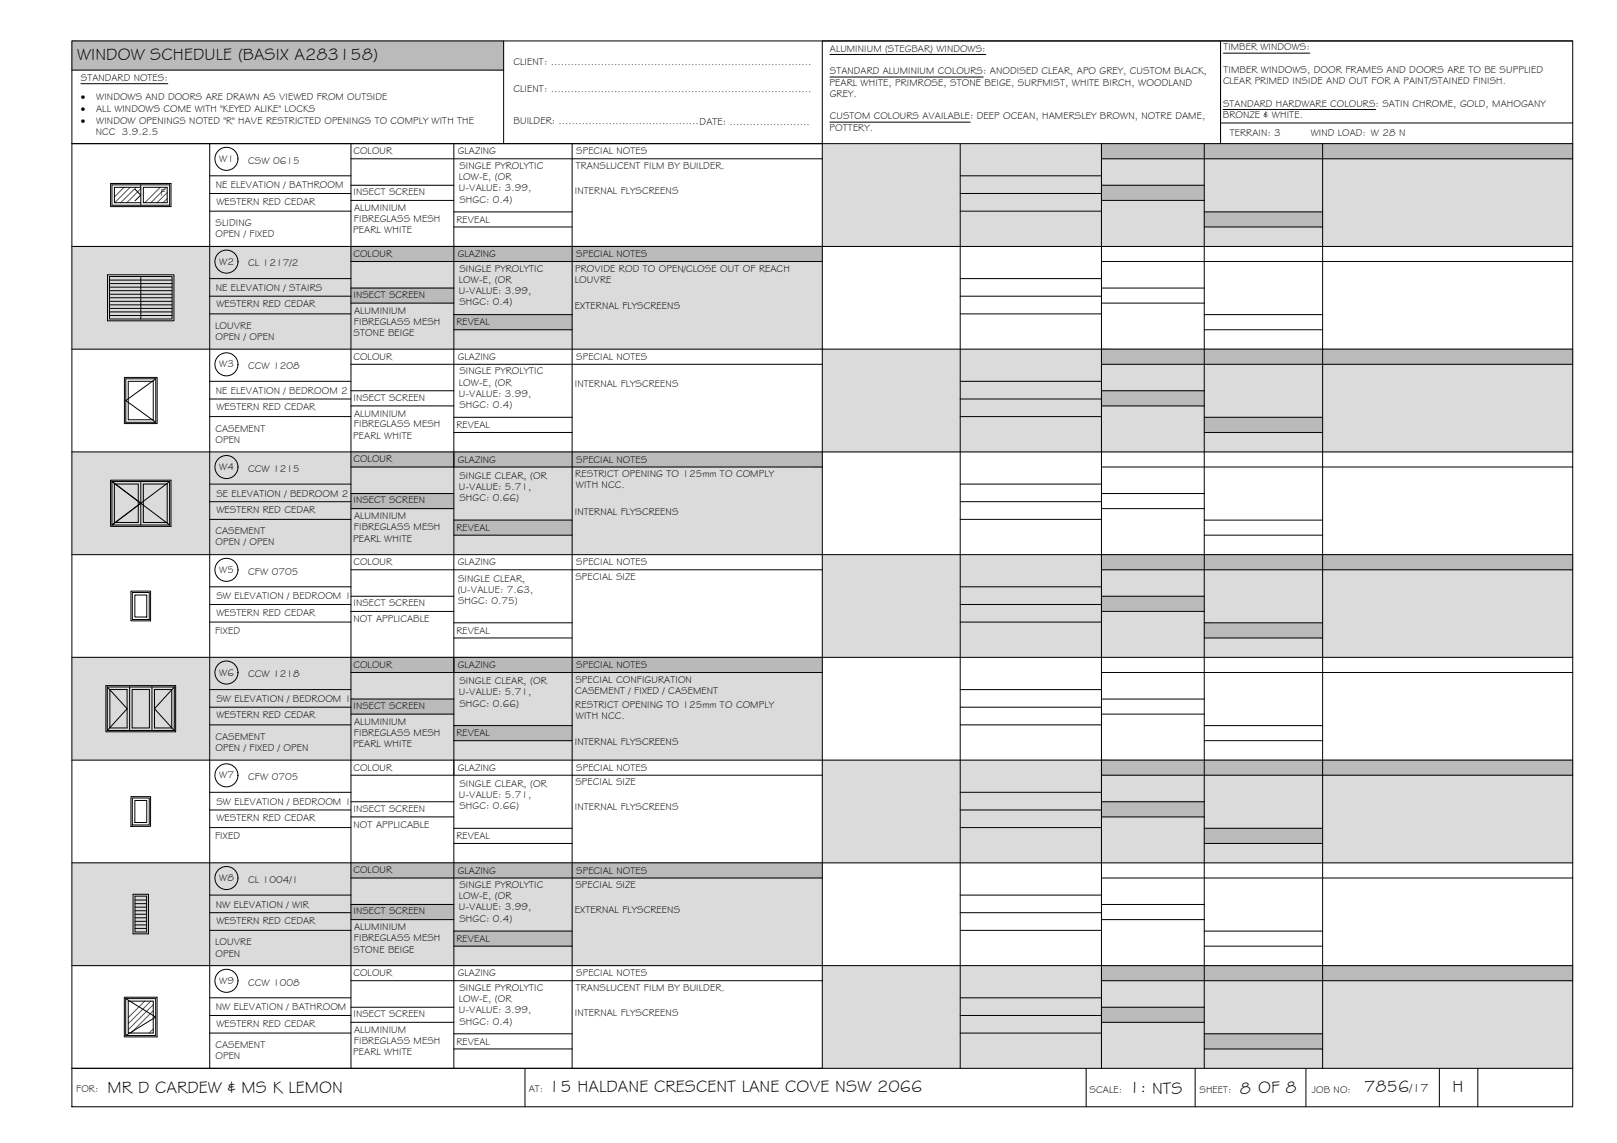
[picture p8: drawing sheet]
<svg xmlns="http://www.w3.org/2000/svg" width="420mm" height="297mm" viewBox="0 0 420 297" stroke-linecap="round" stroke-linejoin="round" font-family="sans-serif">
<!-- layer: WINDOW SCHEDULE HATCH -->
<g fill="#dbdbdb" stroke="#dbdbdb" stroke-width=".26">
<path d="M213.7 37.3l195 26.7v-26.7zM213.7 37.3l195 26.7h-195z"/>
<path d="M18.7 64l195 26.7v-26.7zM18.7 64l195 26.7h-195z"/>
<path d="M213.7 90.7l195 26.7v-26.7zM213.7 90.7l195 26.7h-195z"/>
<path d="M18.7 117.4l195 26.7v-26.7zM18.7 117.4l195 26.7h-195z"/>
<path d="M213.7 144.1l195 26.7v-26.7zM213.7 144.1l195 26.7h-195z"/>
<path d="M18.7 170.8l195 26.7v-26.7zM18.7 170.8l195 26.7h-195z"/>
<path d="M213.7 197.5l195 26.7v-26.7zM213.7 197.5l195 26.7h-195z"/>
<path d="M18.7 224.2l195 26.7v-26.7zM18.7 224.2l195 26.7h-195z"/>
<path d="M213.7 250.9l195 26.7v-26.7zM213.7 250.9l195 26.7h-195z"/>
</g>
<g fill="#bababa" stroke="#bababa" stroke-width=".26">
<path d="M18.7 10.6l112.2 7.6v-7.6zM18.7 10.6l112.2 7.6h-112.2z"/>
<path d="M286.2 37.3l122.5 4v-4zM286.2 37.3l122.5 4h-122.5z"/>
<path d="M286.2 48.1l26.7 4v-4zM286.2 48.1l26.7 4h-26.7z"/>
<path d="M312.9 55.1l30.8 3.9v-3.9zM312.9 55.1l30.8 3.9h-30.8z"/>
<path d="M91.2 64l122.5 4v-4zM91.2 64l122.5 4h-122.5z"/>
<path d="M91.2 74.9l26.7 3.9v-3.9zM91.2 74.9l26.7 3.9h-26.7z"/>
<path d="M117.9 81.8l30.8 3.9v-3.9zM117.9 81.8l30.8 3.9h-30.8z"/>
<path d="M286.2 90.7l122.5 4v-4zM286.2 90.7l122.5 4h-122.5z"/>
<path d="M286.2 101.6l26.7 3.9v-3.9zM286.2 101.6l26.7 3.9h-26.7z"/>
<path d="M312.9 108.5l30.8 3.9v-3.9zM312.9 108.5l30.8 3.9h-30.8z"/>
<path d="M91.2 117.4l122.5 4v-4zM91.2 117.4l122.5 4h-122.5z"/>
<path d="M91.2 128.3l26.7 3.9v-3.9zM91.2 128.3l26.7 3.9h-26.7z"/>
<path d="M117.9 135.2l30.8 3.9v-3.9zM117.9 135.2l30.8 3.9h-30.8z"/>
<path d="M286.2 144.1l122.5 4v-4zM286.2 144.1l122.5 4h-122.5z"/>
<path d="M286.2 155l26.7 3.9v-3.9zM286.2 155l26.7 3.9h-26.7z"/>
<path d="M312.9 161.9l30.8 3.9v-3.9zM312.9 161.9l30.8 3.9h-30.8z"/>
<path d="M91.2 170.8l122.5 4v-4zM91.2 170.8l122.5 4h-122.5z"/>
<path d="M91.2 181.6l26.7 4v-4zM91.2 181.6l26.7 4h-26.7z"/>
<path d="M117.9 188.6l30.8 3.9v-3.9zM117.9 188.6l30.8 3.9h-30.8z"/>
<path d="M286.2 197.5l122.5 4v-4zM286.2 197.5l122.5 4h-122.5z"/>
<path d="M286.2 208.4l26.7 3.9v-3.9zM286.2 208.4l26.7 3.9h-26.7z"/>
<path d="M312.9 215.3l30.8 3.9v-3.9zM312.9 215.3l30.8 3.9h-30.8z"/>
<path d="M91.2 224.2l122.5 4v-4zM91.2 224.2l122.5 4h-122.5z"/>
<path d="M91.2 235l26.7 4v-4zM91.2 235l26.7 4h-26.7z"/>
<path d="M117.9 242l30.8 3.9v-3.9zM117.9 242l30.8 3.9h-30.8z"/>
<path d="M286.2 250.9l122.5 4v-4zM286.2 250.9l122.5 4h-122.5z"/>
<path d="M286.2 261.8l26.7 3.9v-3.9zM286.2 261.8l26.7 3.9h-26.7z"/>
<path d="M312.9 268.7l30.8 3.9v-3.9zM312.9 268.7l30.8 3.9h-30.8z"/>
</g>
<!-- layer: BORDER -->
<g fill="none" stroke="#000" stroke-width=".26">
<path d="M18.7 10.6h390v277h-390zM18.7 18.2h112.2M130.9 10.6v26.7M317.1 10.6v26.7M408.7 10.6h-195v267M18.7 37.3h390M54.5 37.3v240.3M91.2 37.3v240.3M117.9 37.3v240.3M148.7 37.3v240.3M249.5 37.3v240.3M286.2 37.3v240.3"/>
<path d="M312.9 37.3v240.3M317.1 32h91.6M343.7 37.3v240.3M54.5 45.7h36.7M54.5 50.3h36.7M54.5 54.9h36.7M91.2 41.3h122.5M91.2 48.1h26.7M91.2 52.1h26.7M117.9 55.1h30.8M117.9 59h30.8M249.5 45.7h36.7"/>
<path d="M249.5 50.3h36.7M249.5 54.9h36.7M286.2 41.3h122.5M286.2 48.1h26.7M286.2 52.1h26.7M312.9 55.1h30.8M312.9 59h30.8M18.7 64h390M54.5 72.4h36.7M54.5 77h36.7M91.2 68h122.5M91.2 74.9h26.7"/>
<path d="M91.2 78.8h26.7M249.5 72.4h36.7M249.5 77h36.7M286.2 68h122.5M286.2 74.9h26.7M286.2 78.8h26.7M18.7 90.7h390M54.5 81.6h36.7M54.5 99.1h36.7M91.2 94.7h122.5M117.9 81.8h30.8M117.9 85.7h30.8"/>
<path d="M249.5 81.6h36.7M249.5 99.1h36.7M286.2 94.7h122.5M312.9 81.8h30.8M312.9 85.7h30.8M18.7 117.4h390M54.5 103.7h36.7M54.5 108.3h36.7M91.2 101.6h26.7M91.2 105.5h26.7M117.9 108.5h30.8M117.9 112.4h30.8"/>
<path d="M249.5 103.7h36.7M249.5 108.3h36.7M286.2 101.6h26.7M286.2 105.5h26.7M312.9 108.5h30.8M312.9 112.4h30.8M54.5 125.8h36.7M54.5 130.4h36.7M54.5 135h36.7M91.2 121.4h122.5M91.2 128.3h26.7M91.2 132.2h26.7"/>
<path d="M117.9 135.2h30.8M117.9 139.1h30.8M249.5 125.8h36.7M249.5 130.4h36.7M249.5 135h36.7M286.2 121.4h122.5M286.2 128.3h26.7M286.2 132.2h26.7M312.9 135.2h30.8M312.9 139.1h30.8M18.7 144.1h390M54.5 152.5h36.7"/>
<path d="M54.5 157.1h36.7M91.2 148.1h122.5M91.2 155h26.7M91.2 158.9h26.7M249.5 152.5h36.7M249.5 157.1h36.7M286.2 148.1h122.5M286.2 155h26.7M286.2 158.9h26.7M18.7 170.8h390M54.5 161.7h36.7M54.5 179.2h36.7"/>
<path d="M91.2 174.8h122.5M117.9 161.9h30.8M117.9 165.8h30.8M249.5 161.7h36.7M249.5 179.2h36.7M286.2 174.8h122.5M312.9 161.9h30.8M312.9 165.8h30.8M18.7 197.5h390M54.5 183.8h36.7M54.5 188.4h36.7M91.2 181.7h26.7"/>
<path d="M91.2 185.6h26.7M117.9 188.6h30.8M117.9 192.5h30.8M249.5 183.8h36.7M249.5 188.4h36.7M286.2 181.7h26.7M286.2 185.6h26.7M312.9 188.6h30.8M312.9 192.5h30.8M54.5 205.9h36.7M54.5 210.5h36.7M54.5 215.1h36.7"/>
<path d="M91.2 201.5h122.5M91.2 208.4h26.7M91.2 212.3h26.7M117.9 215.3h30.8M117.9 219.2h30.8M249.5 205.9h36.7M249.5 210.5h36.7M249.5 215.1h36.7M286.2 201.5h122.5M286.2 208.4h26.7M286.2 212.3h26.7M312.9 215.3h30.8"/>
<path d="M312.9 219.2h30.8M18.7 224.2h390M54.5 232.6h36.7M54.5 237.2h36.7M91.2 228.2h122.5M91.2 235h26.7M91.2 239h26.7M249.5 232.6h36.7M249.5 237.2h36.7M286.2 228.2h122.5M286.2 235h26.7M286.2 239h26.7"/>
<path d="M18.7 250.9h390M54.5 241.8h36.7M54.5 259.3h36.7M91.2 254.9h122.5M117.9 242h30.8M117.9 245.9h30.8M249.5 241.8h36.7M249.5 259.3h36.7M286.2 254.9h122.5M312.9 242h30.8M312.9 245.9h30.8M18.7 277.6h390"/>
<path d="M54.5 263.9h36.7M54.5 268.5h36.7M91.2 261.8h26.7M91.2 265.7h26.7M117.9 268.7h30.8M117.9 272.6h30.8M136.4 277.6v10M249.5 263.9h36.7M249.5 268.5h36.7M282.2 277.6v10M286.2 261.8h26.7M286.2 265.7h26.7"/>
<path d="M310.5 277.6v10M312.9 268.7h30.8M312.9 272.6h30.8M339.3 277.6v10M374 277.6v10M384 277.6v10"/>
</g>
<!-- layer: TEXT -->
<path d="M215.7 14.2h40.4M317.9 13.8h22.4M21 21.8h22.6M215.6 31.7h36.5M215.7 20h39.8M317.8 28.5h39.6M117.9 117.7v3.7M117.9 171.1v3.7M117.9 197.8v3.7" fill="none" stroke="#000" stroke-width=".26"/>
<!-- layer: HATCH -->
<g fill="none" stroke="#545454" stroke-width=".26">
<path d="M32.2 48.7l-2.5 2.5M33.8 48.7l-4 4M35.4 48.7l-4 4M36.6 49l-3.7 3.7M41.6 48.7l-4 4M43.2 48.7l-4 4M43.4 50.1l-2.6 2.6M43.4 51.6l-1 1.1M37.6 260.2l-4.3 4.2M39.2 260.2l-5.9 5.8M39.8 261.1l-6.5 6.5M39.8 262.7l-5.8 5.8"/>
<path d="M39.8 267.4l-1.1 1.1"/>
</g>
<!-- layer: WINDOWS -->
<g fill="none" stroke="#000" stroke-width=".26">
<path d="M29.1 48h15v5.3h-15zM35.1 49.2l1.5 1.5-1.5 1.5M36.6 48.7h-6.9v4h6.9M36.6 48v5.3M37.2 48.7h6.2v4h-6.2zM28.5 71.9h16.2v11h-16.2zM28.5 72.8h16.2M28.5 73.7h16.2M28.5 74.6h16.2M28.5 75.5h16.2M28.5 76.5h16.2M28.5 77.4h16.2"/>
<path d="M28.5 78.3h16.2M28.5 79.2h16.2M36.6 71.9v11M28.5 80.2h16.2M28.5 81.1h16.2M28.5 82h16.2M32.7 98.4h7.8l-7.8 5.7 7.8 5.6h-7.8zM33.3 99.1h6.5v10h-6.5zM40.5 98.4v11.3M29.1 125.1l7.5 5.7-7.5 5.6h15M29.1 125.1l7.5 5.7-7.5 5.6zM29.1 125.1h15"/>
<path d="M29.7 125.8h6.2v10h-6.2zM36.6 125.1v11.3M37.2 125.8h6.2v10h-6.2zM44.1 125.1l-7.5 5.7 7.5 5.6M44.1 125.1v11.3M34.4 154h4.4v7h-4.4zM35 154.6h3.1v5.8h-3.1zM27.9 178.5l5.1 5.7-5.1 5.6M28.5 179.2h4.5v10h-4.5zM33.7 178.5v11.3M34.3 179.2h4.5v10h-4.5zM39.5 178.5v11.3"/>
<path d="M40.1 179.2h4.5v10h-4.5zM45.3 178.5h-17.4v11.3M45.3 178.5l-5.2 5.7 5.2 5.6M45.3 178.5v11.3M27.9 189.8h17.4M34.4 207.4h4.4v7h-4.4zM35 208h3.1v5.8h-3.1zM35.1 232.9h3v9.3h-3zM35.1 239.4h3M35.1 238.5h3M35.1 237.6h3M35.1 236.7h3"/>
<path d="M35.1 235.7h3M35.1 234.8h3M35.1 233.9h3M32.7 259.5h7.8v9.6h-7.8l7.8-4.8zM32.7 259.5v9.6M35.1 241.3h3M35.1 240.4h3M33.3 260.2h6.5v8.3h-6.5z"/>
<circle cx="58.8" cy="41.3" r="3"/>
<circle cx="58.8" cy="68" r="3"/>
<circle cx="58.8" cy="94.7" r="3"/>
<circle cx="58.8" cy="121.4" r="3"/>
<circle cx="58.8" cy="148.1" r="3"/>
<circle cx="58.8" cy="174.8" r="3"/>
<circle cx="58.8" cy="201.5" r="3"/>
<circle cx="58.8" cy="228.2" r="3"/>
<circle cx="58.8" cy="254.9" r="3"/>
</g>
<!-- layer: NEWWORK -->
<path d="M28.7 47.7h15.7v6h-15.7zM27.9 71.4h17.3v12h-17.3zM32.3 98.1h8.5v12h-8.5zM28.7 124.8h15.7v12h-15.7zM34 153.6h5.1v7.7h-5.1zM27.5 178.2h18.1v12h-18.1zM34 207h5.1v7.7h-5.1zM34.6 232.4h4v10.3h-4zM32.3 259.2h8.5v10.3h-8.5z" fill="none" stroke="#000" stroke-width=".26"/>
<g font-size="4.5">
<text x="20" y="15.6">WINDOW SCHEDULE (BASIX A283158)</text>
<text x="28" y="284">MR D CARDEW &amp; MS K LEMON</text>
<text x="142.6" y="283.7">15 HALDANE CRESCENT LANE COVE NSW 2066</text>
<text x="293.4" y="284">1: NTS</text>
<text x="322.2" y="284.2">8 OF 8</text>
<text x="354.5" y="283.8">7856</text>
<text x="377.4" y="283.8">H</text>
</g>
<text font-size="3.2" x="366.3" y="283.8">/17</text>
<g font-size="2.6">
<text x="133.4" y="16.9">CLIENT: ..............................................................................</text>
<text x="215.7" y="13.5">ALUMINIUM (STEGBAR) WINDOWS:</text>
<text x="317.9" y="13.1">TIMBER WINDOWS:</text>
<text x="21" y="21.1">STANDARD NOTES:</text>
<text x="215.6" y="22.2">PEARL WHITE, PRIMROSE, STONE BEIGE, SURFMIST, WHITE BIRCH, WOODLAND</text>
<text x="215.7" y="19.3">STANDARD ALUMINIUM COLOURS: ANODISED CLEAR, APO GREY, CUSTOM BLACK,</text>
<text x="317.8" y="21.9">CLEAR PRIMED INSIDE AND OUT FOR A PAINT/STAINED FINISH.</text>
<text x="317.9" y="19">TIMBER WINDOWS, DOOR FRAMES AND DOORS ARE TO BE SUPPLIED</text>
<text x="21" y="26.1">·</text>
<text x="21" y="29.1">·</text>
<text x="25" y="29.1">ALL WINDOWS COME WITH &quot;KEYED ALIKE&quot; LOCKS</text>
<text x="25" y="26.1">WINDOWS AND DOORS ARE DRAWN AS VIEWED FROM OUTSIDE</text>
<text x="133.4" y="24">CLIENT: ..............................................................................</text>
<text x="215.6" y="25.2">GREY.</text>
<text x="317.8" y="27.7">STANDARD HARDWARE COLOURS: SATIN CHROME, GOLD, MAHOGANY</text>
<text x="21" y="32.1">·</text>
<text x="24.9" y="35.1">NCC 3.9.2.5</text>
<text x="25" y="32.1">WINDOW OPENINGS NOTED &quot;R&quot; HAVE RESTRICTED OPENINGS TO COMPLY WITH THE</text>
<text x="133.4" y="32.3">BUILDER: ..........................................DATE: ........................</text>
<text x="215.6" y="34">POTTERY.</text>
<text x="215.6" y="31">CUSTOM COLOURS AVAILABLE: DEEP OCEAN, HAMERSLEY BROWN, NOTRE DAME,</text>
<text x="317.7" y="30.7">BRONZE &amp; WHITE.</text>
<text x="319.6" y="35.4">TERRAIN: 3</text>
<text x="340.6" y="35.4">WIND LOAD: W 28 N</text>
<text x="91.8" y="40.1">COLOUR</text>
<text x="119" y="40.1">GLAZING</text>
<text x="149.7" y="40.1">SPECIAL NOTES</text>
<text x="57" y="42.1">W1</text>
<text x="64.5" y="42.6">CSW 0615</text>
<text x="119.2" y="46.8">LOW-E, (OR</text>
<text x="119.4" y="43.9">SINGLE PYROLYTIC</text>
<text x="149.6" y="43.9">TRANSLUCENT FILM BY BUILDER.</text>
<text x="41.7" y="50.9">F</text>
<text x="56.1" y="49">NE ELEVATION / BATHROOM</text>
<text x="56.2" y="53.2">WESTERN RED CEDAR</text>
<text x="91.8" y="50.7">INSECT SCREEN</text>
<text x="119.2" y="49.7">U-VALUE: 3.99,</text>
<text x="119.4" y="52.7">SHGC: 0.4)</text>
<text x="149.4" y="50.4">INTERNAL FLYSCREENS</text>
<text x="56" y="58.7">SLIDING</text>
<text x="92" y="57.7">FIBREGLASS MESH</text>
<text x="92" y="54.9">ALUMINIUM</text>
<text x="118.6" y="57.9">REVEAL</text>
<text x="56" y="61.6">OPEN / FIXED</text>
<text x="91.8" y="60.7">PEARL WHITE</text>
<text x="57" y="68.8">W2</text>
<text x="64.5" y="69.3">CL 1217/2</text>
<text x="91.8" y="66.8">COLOUR</text>
<text x="119" y="66.9">GLAZING</text>
<text x="119.4" y="70.6">SINGLE PYROLYTIC</text>
<text x="149.4" y="70.6">PROVIDE ROD TO OPEN/CLOSE OUT OF REACH</text>
<text x="149.7" y="66.9">SPECIAL NOTES</text>
<text x="56.1" y="75.7">NE ELEVATION / STAIRS</text>
<text x="91.8" y="77.4">INSECT SCREEN</text>
<text x="119.2" y="73.5">LOW-E, (OR</text>
<text x="119.2" y="76.4">U-VALUE: 3.99,</text>
<text x="149.4" y="73.5">LOUVRE</text>
<text x="56.2" y="79.9">WESTERN RED CEDAR</text>
<text x="92" y="81.6">ALUMINIUM</text>
<text x="119.4" y="79.3">SHGC: 0.4)</text>
<text x="149.4" y="80.4">EXTERNAL FLYSCREENS</text>
<text x="55.9" y="85.4">LOUVRE</text>
<text x="56" y="88.3">OPEN / OPEN</text>
<text x="91.9" y="87.4">STONE BEIGE</text>
<text x="92" y="84.4">FIBREGLASS MESH</text>
<text x="118.6" y="84.6">REVEAL</text>
<text x="57" y="95.5">W3</text>
<text x="64.5" y="95.9">CCW 1208</text>
<text x="91.8" y="93.5">COLOUR</text>
<text x="119" y="93.5">GLAZING</text>
<text x="149.7" y="93.5">SPECIAL NOTES</text>
<text x="119.2" y="100.2">LOW-E, (OR</text>
<text x="119.4" y="97.3">SINGLE PYROLYTIC</text>
<text x="149.4" y="100.6">INTERNAL FLYSCREENS</text>
<text x="56.1" y="102.4">NE ELEVATION / BEDROOM 2</text>
<text x="56.2" y="106.6">WESTERN RED CEDAR</text>
<text x="91.8" y="104.1">INSECT SCREEN</text>
<text x="119.2" y="103.1">U-VALUE: 3.99,</text>
<text x="119.4" y="106.1">SHGC: 0.4)</text>
<text x="56" y="112.2">CASEMENT</text>
<text x="92" y="111.1">FIBREGLASS MESH</text>
<text x="92" y="108.3">ALUMINIUM</text>
<text x="118.6" y="111.3">REVEAL</text>
<text x="56" y="115.1">OPEN</text>
<text x="91.8" y="114.1">PEARL WHITE</text>
<text x="57" y="122.2">W4</text>
<text x="64.5" y="122.7">CCW 1215</text>
<text x="91.8" y="120.2">COLOUR</text>
<text x="119" y="120.3">GLAZING</text>
<text x="119.4" y="124.4">SINGLE CLEAR, (OR</text>
<text x="149.5" y="124">RESTRICT OPENING TO 125mm TO COMPLY</text>
<text x="149.7" y="120.3">SPECIAL NOTES</text>
<text x="56.2" y="129.1">SE ELEVATION / BEDROOM 2</text>
<text x="91.8" y="130.8">INSECT SCREEN</text>
<text x="119.2" y="127.3">U-VALUE: 5.71,</text>
<text x="119.4" y="130.3">SHGC: 0.66)</text>
<text x="149.6" y="126.9">WITH NCC.</text>
<text x="56.2" y="133.3">WESTERN RED CEDAR</text>
<text x="92" y="137.8">FIBREGLASS MESH</text>
<text x="92" y="135">ALUMINIUM</text>
<text x="118.6" y="138">REVEAL</text>
<text x="149.4" y="133.8">INTERNAL FLYSCREENS</text>
<text x="56" y="138.8">CASEMENT</text>
<text x="56" y="141.7">OPEN / OPEN</text>
<text x="91.8" y="140.8">PEARL WHITE</text>
<text x="57" y="148.9">W5</text>
<text x="64.5" y="149.3">CFW 0705</text>
<text x="91.8" y="146.9">COLOUR</text>
<text x="119" y="147">GLAZING</text>
<text x="149.7" y="147">SPECIAL NOTES</text>
<text x="56.2" y="155.8">SW ELEVATION / BEDROOM 1</text>
<text x="118.9" y="154">(U-VALUE: 7.63,</text>
<text x="119" y="151.1">SINGLE CLEAR,</text>
<text x="149.5" y="150.7">SPECIAL SIZE</text>
<text x="56.2" y="160">WESTERN RED CEDAR</text>
<text x="91.8" y="157.5">INSECT SCREEN</text>
<text x="91.9" y="161.7">NOT APPLICABLE</text>
<text x="119" y="157">SHGC: 0.75)</text>
<text x="55.9" y="164.7">FIXED</text>
<text x="118.6" y="164.7">REVEAL</text>
<text x="91.8" y="173.6">COLOUR</text>
<text x="119" y="173.6">GLAZING</text>
<text x="149.7" y="173.6">SPECIAL NOTES</text>
<text x="57" y="175.6">W6</text>
<text x="64.5" y="176.1">CCW 1218</text>
<text x="119.4" y="177.8">SINGLE CLEAR, (OR</text>
<text x="149.5" y="177.4">SPECIAL CONFIGURATION</text>
<text x="56.2" y="182.5">SW ELEVATION / BEDROOM 1</text>
<text x="91.8" y="184.2">INSECT SCREEN</text>
<text x="119.2" y="180.7">U-VALUE: 5.71,</text>
<text x="119.4" y="183.7">SHGC: 0.66)</text>
<text x="149.5" y="180.3">CASEMENT / FIXED / CASEMENT</text>
<text x="149.5" y="183.9">RESTRICT OPENING TO 125mm TO COMPLY</text>
<text x="56.2" y="186.7">WESTERN RED CEDAR</text>
<text x="92" y="191.2">FIBREGLASS MESH</text>
<text x="92" y="188.4">ALUMINIUM</text>
<text x="118.6" y="191.4">REVEAL</text>
<text x="149.6" y="186.8">WITH NCC.</text>
<text x="56" y="192.2">CASEMENT</text>
<text x="56" y="195.1">OPEN / FIXED / OPEN</text>
<text x="91.8" y="194.2">PEARL WHITE</text>
<text x="149.4" y="193.7">INTERNAL FLYSCREENS</text>
<text x="57" y="202.3">W7</text>
<text x="64.5" y="202.7">CFW 0705</text>
<text x="91.8" y="200.3">COLOUR</text>
<text x="119" y="200.4">GLAZING</text>
<text x="149.7" y="200.4">SPECIAL NOTES</text>
<text x="56.2" y="209.2">SW ELEVATION / BEDROOM 1</text>
<text x="119.2" y="207.4">U-VALUE: 5.71,</text>
<text x="119.4" y="204.5">SINGLE CLEAR, (OR</text>
<text x="149.5" y="204.1">SPECIAL SIZE</text>
<text x="56.2" y="213.4">WESTERN RED CEDAR</text>
<text x="91.8" y="210.9">INSECT SCREEN</text>
<text x="91.9" y="215.1">NOT APPLICABLE</text>
<text x="119.4" y="210.4">SHGC: 0.66)</text>
<text x="149.4" y="210.6">INTERNAL FLYSCREENS</text>
<text x="55.9" y="218.1">FIXED</text>
<text x="118.6" y="218.1">REVEAL</text>
<text x="91.8" y="227">COLOUR</text>
<text x="119" y="227">GLAZING</text>
<text x="149.7" y="227.1">SPECIAL NOTES</text>
<text x="57" y="229">W8</text>
<text x="64.5" y="229.5">CL 1004/1</text>
<text x="119.2" y="233.7">LOW-E, (OR</text>
<text x="119.4" y="230.8">SINGLE PYROLYTIC</text>
<text x="149.5" y="230.8">SPECIAL SIZE</text>
<text x="56.1" y="235.9">NW ELEVATION / WIR</text>
<text x="91.8" y="237.6">INSECT SCREEN</text>
<text x="119.2" y="236.6">U-VALUE: 3.99,</text>
<text x="119.4" y="239.6">SHGC: 0.4)</text>
<text x="149.4" y="237.3">EXTERNAL FLYSCREENS</text>
<text x="55.9" y="245.7">LOUVRE</text>
<text x="56.2" y="240.1">WESTERN RED CEDAR</text>
<text x="92" y="244.6">FIBREGLASS MESH</text>
<text x="92" y="241.8">ALUMINIUM</text>
<text x="118.6" y="244.8">REVEAL</text>
<text x="56" y="248.6">OPEN</text>
<text x="91.9" y="247.6">STONE BEIGE</text>
<text x="57" y="255.7">W9</text>
<text x="64.5" y="256.2">CCW 1008</text>
<text x="91.8" y="253.7">COLOUR</text>
<text x="119" y="253.8">GLAZING</text>
<text x="119.4" y="257.5">SINGLE PYROLYTIC</text>
<text x="149.6" y="257.5">TRANSLUCENT FILM BY BUILDER.</text>
<text x="149.7" y="253.8">SPECIAL NOTES</text>
<text x="56.1" y="262.6">NW ELEVATION / BATHROOM</text>
<text x="119.2" y="260.4">LOW-E, (OR</text>
<text x="119.2" y="263.3">U-VALUE: 3.99,</text>
<text x="56.2" y="266.8">WESTERN RED CEDAR</text>
<text x="91.8" y="264.3">INSECT SCREEN</text>
<text x="92" y="268.5">ALUMINIUM</text>
<text x="119.4" y="266.2">SHGC: 0.4)</text>
<text x="149.4" y="264">INTERNAL FLYSCREENS</text>
<text x="56" y="272.4">CASEMENT</text>
<text x="56" y="275.3">OPEN</text>
<text x="91.8" y="274.3">PEARL WHITE</text>
<text x="92" y="271.3">FIBREGLASS MESH</text>
<text x="118.6" y="271.5">REVEAL</text>
<text x="19.8" y="283.8">FOR:</text>
<text x="137.4" y="283.7">AT:</text>
<text x="283.1" y="284">SCALE:</text>
<text x="311.7" y="284">SHEET:</text>
<text x="340.9" y="284">JOB NO:</text>
</g>
</svg>
